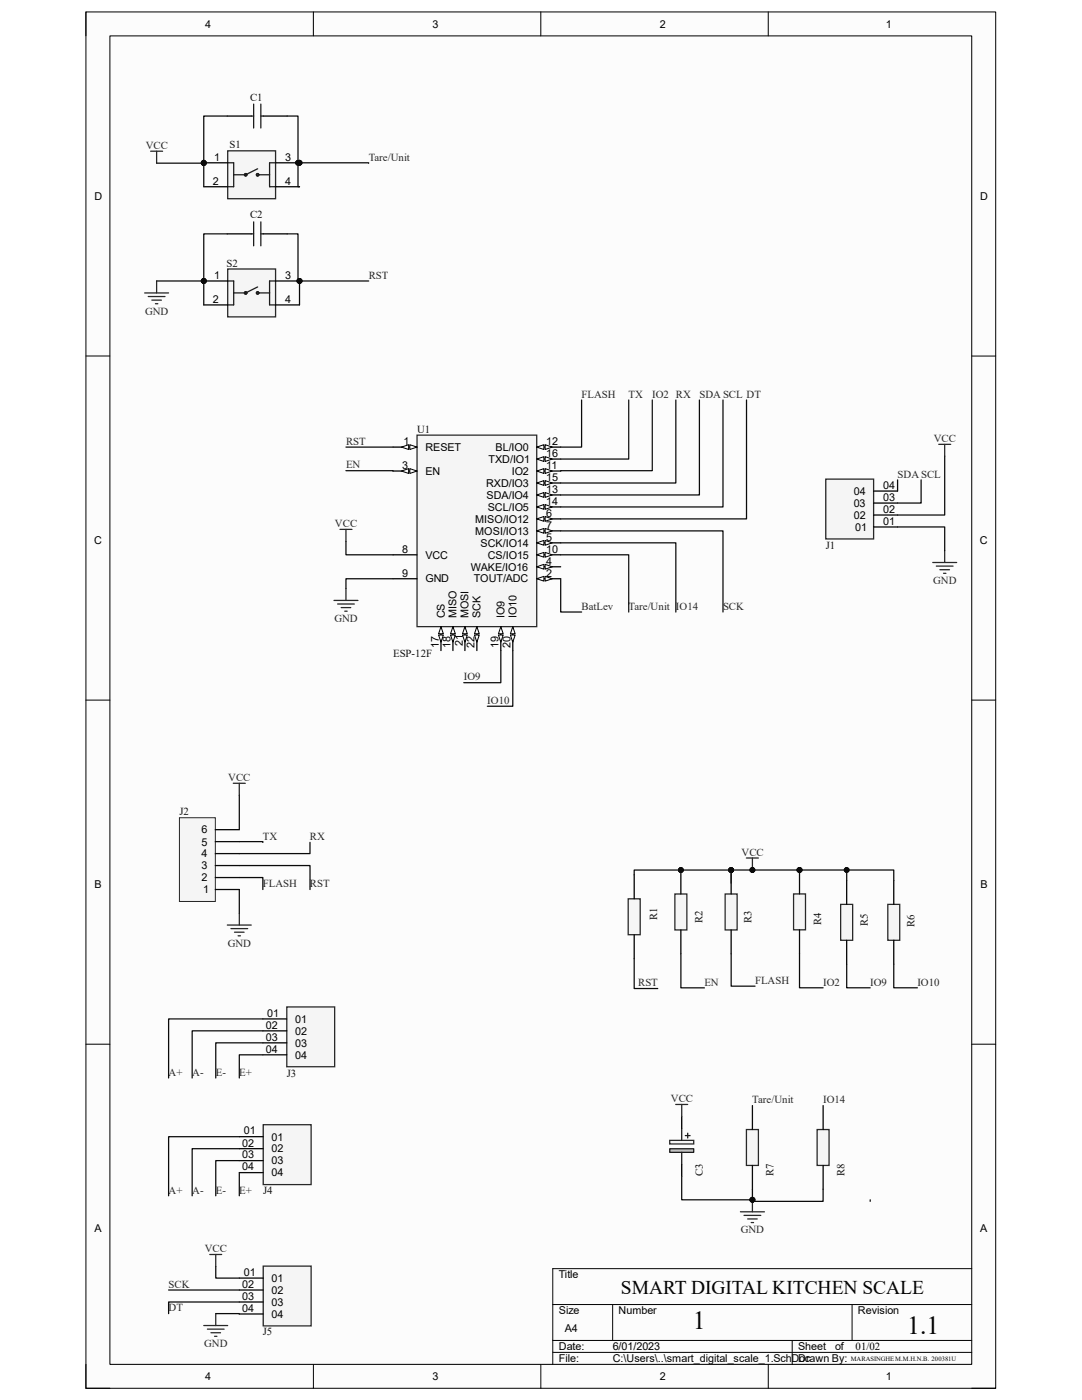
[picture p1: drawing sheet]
<svg xmlns="http://www.w3.org/2000/svg" width="216mm" height="279mm" viewBox="0 0 216 279" stroke-linecap="round" stroke-linejoin="round" font-family="sans-serif">
<path d="M17.1 2.4h181.6v274.7h-181.6z" fill-rule="evenodd" fill="#fcfcfc"/>
<path d="M17.1 2.4h181.6v274.7h-181.6z" fill="none" stroke="#000" stroke-width=".2"/>
<path d="M21.9 7.2h172v265.1h-172z" fill-rule="evenodd" fill="#fcfcfc"/>
<g fill="none" stroke="#000" stroke-width=".2">
<path d="M17.1 2.4v4.8M21.9 7.2h172v265.1h-172zM62.5 2.4v4.8M107.9 2.4v4.8M153.3 2.4v4.8M17.1 71.1h4.8M193.9 71.1h4.8M17.1 139.7h4.8M193.9 139.7h4.8M17.1 208.4h4.8M193.9 208.4h4.8M193.9 253.2h-83.6v19.1"/>
<path d="M17.1 272.3v4.8h4.8M62.5 272.3v4.8M107.9 272.3v4.8M110.3 260.3h83.6M110.3 267.5h83.6M110.3 269.9h83.6M122.2 260.3v7.2M153.3 272.3v4.8M158.1 267.5v4.8M170 260.3v7.2M193.9 277.1h4.8"/>
</g>
<path d="M83.2 86.8h23.9v38.3h-23.9z" fill-rule="evenodd" fill="#f5f5f5"/>
<path d="M83.2 86.8h23.9v38.3h-23.9z" fill="none" stroke="#262626" stroke-width=".25"/>
<path d="M78.4 89.2h4.8" fill="none" stroke="#000" stroke-width=".25"/>
<path d="M81.8 88.8l1.4 .4-1.4 .5z" fill="#fbfbfb"/>
<path d="M81.8 88.8l1.4 .4-1.4 .5z" fill="none" stroke="#000" stroke-width=".2"/>
<path d="M80.1 89.2l1.4-.4v.9z" fill="#fbfbfb"/>
<path d="M80.1 89.2l1.4-.4v.9z" fill="none" stroke="#000" stroke-width=".2"/>
<path d="M78.4 94h4.8" fill="none" stroke="#000" stroke-width=".25"/>
<path d="M81.8 93.5l1.4 .5-1.4 .5z" fill="#fbfbfb"/>
<path d="M81.8 93.5l1.4 .5-1.4 .5z" fill="none" stroke="#000" stroke-width=".2"/>
<path d="M80.1 94l1.4-.5v1z" fill="#fbfbfb"/>
<path d="M80.1 94l1.4-.5v1z" fill="none" stroke="#000" stroke-width=".2"/>
<path d="M78.4 110.7h4.8M78.4 115.5h4.8M88 125.1v4.7" fill="none" stroke="#000" stroke-width=".25"/>
<path d="M88 125.1l.5 1.4h-1z" fill="#fbfbfb"/>
<path d="M88 125.1l.5 1.4h-1z" fill="none" stroke="#000" stroke-width=".2"/>
<path d="M87.5 126.7h1l-.5 1.5z" fill="#fbfbfb"/>
<path d="M87.5 126.7h1l-.5 1.5z" fill="none" stroke="#000" stroke-width=".2"/>
<path d="M90.4 125.1v4.7" fill="none" stroke="#000" stroke-width=".25"/>
<path d="M90.4 125.1l.5 1.4h-1z" fill="#fbfbfb"/>
<path d="M90.4 125.1l.5 1.4h-1z" fill="none" stroke="#000" stroke-width=".2"/>
<path d="M89.9 126.7h1l-.5 1.5z" fill="#fbfbfb"/>
<path d="M89.9 126.7h1l-.5 1.5z" fill="none" stroke="#000" stroke-width=".2"/>
<path d="M92.8 125.1v4.7" fill="none" stroke="#000" stroke-width=".25"/>
<path d="M92.8 125.1l.4 1.4h-.9z" fill="#fbfbfb"/>
<path d="M92.8 125.1l.4 1.4h-.9z" fill="none" stroke="#000" stroke-width=".2"/>
<path d="M92.3 126.7h.9l-.4 1.5z" fill="#fbfbfb"/>
<path d="M92.3 126.7h.9l-.4 1.5z" fill="none" stroke="#000" stroke-width=".2"/>
<path d="M107.1 89.2h4.8" fill="none" stroke="#000" stroke-width=".25"/>
<path d="M107.1 89.2l1.4-.4v.9z" fill="#fbfbfb"/>
<path d="M107.1 89.2l1.4-.4v.9z" fill="none" stroke="#000" stroke-width=".2"/>
<path d="M108.8 88.8l1.4 .4-1.4 .5z" fill="#fbfbfb"/>
<path d="M108.8 88.8l1.4 .4-1.4 .5z" fill="none" stroke="#000" stroke-width=".2"/>
<path d="M107.1 91.6h4.8" fill="none" stroke="#000" stroke-width=".25"/>
<path d="M107.1 91.6l1.4-.5v1z" fill="#fbfbfb"/>
<path d="M107.1 91.6l1.4-.5v1z" fill="none" stroke="#000" stroke-width=".2"/>
<path d="M108.8 91.1l1.4 .5-1.4 .5z" fill="#fbfbfb"/>
<path d="M108.8 91.1l1.4 .5-1.4 .5z" fill="none" stroke="#000" stroke-width=".2"/>
<path d="M107.1 94h4.8" fill="none" stroke="#000" stroke-width=".25"/>
<path d="M107.1 94l1.4-.5v1z" fill="#fbfbfb"/>
<path d="M107.1 94l1.4-.5v1z" fill="none" stroke="#000" stroke-width=".2"/>
<path d="M108.8 93.5l1.4 .5-1.4 .5z" fill="#fbfbfb"/>
<path d="M108.8 93.5l1.4 .5-1.4 .5z" fill="none" stroke="#000" stroke-width=".2"/>
<path d="M107.1 96.4h4.8" fill="none" stroke="#000" stroke-width=".25"/>
<path d="M107.1 96.4l1.4-.5v1z" fill="#fbfbfb"/>
<path d="M107.1 96.4l1.4-.5v1z" fill="none" stroke="#000" stroke-width=".2"/>
<path d="M108.8 95.9l1.4 .5-1.4 .5z" fill="#fbfbfb"/>
<path d="M108.8 95.9l1.4 .5-1.4 .5z" fill="none" stroke="#000" stroke-width=".2"/>
<path d="M107.1 98.8h4.8" fill="none" stroke="#000" stroke-width=".25"/>
<path d="M107.1 98.8l1.4-.5v1z" fill="#fbfbfb"/>
<path d="M107.1 98.8l1.4-.5v1z" fill="none" stroke="#000" stroke-width=".2"/>
<path d="M108.8 98.3l1.4 .5-1.4 .5z" fill="#fbfbfb"/>
<path d="M108.8 98.3l1.4 .5-1.4 .5z" fill="none" stroke="#000" stroke-width=".2"/>
<path d="M107.1 101.2h4.8" fill="none" stroke="#000" stroke-width=".25"/>
<path d="M107.1 101.2l1.4-.5v.9z" fill="#fbfbfb"/>
<path d="M107.1 101.2l1.4-.5v.9z" fill="none" stroke="#000" stroke-width=".2"/>
<path d="M108.8 100.7l1.4 .5-1.4 .4z" fill="#fbfbfb"/>
<path d="M108.8 100.7l1.4 .5-1.4 .4z" fill="none" stroke="#000" stroke-width=".2"/>
<path d="M107.1 103.6h4.8" fill="none" stroke="#000" stroke-width=".25"/>
<path d="M107.1 103.6l1.4-.5v.9z" fill="#fbfbfb"/>
<path d="M107.1 103.6l1.4-.5v.9z" fill="none" stroke="#000" stroke-width=".2"/>
<path d="M108.8 103.1l1.4 .5-1.4 .4z" fill="#fbfbfb"/>
<path d="M108.8 103.1l1.4 .5-1.4 .4z" fill="none" stroke="#000" stroke-width=".2"/>
<path d="M107.1 105.9h4.8" fill="none" stroke="#000" stroke-width=".25"/>
<path d="M107.1 105.9l1.4-.4v.9z" fill="#fbfbfb"/>
<path d="M107.1 105.9l1.4-.4v.9z" fill="none" stroke="#000" stroke-width=".2"/>
<path d="M108.8 105.5l1.4 .4-1.4 .5z" fill="#fbfbfb"/>
<path d="M108.8 105.5l1.4 .4-1.4 .5z" fill="none" stroke="#000" stroke-width=".2"/>
<path d="M107.1 108.3h4.8" fill="none" stroke="#000" stroke-width=".25"/>
<path d="M107.1 108.3l1.4-.4v.9z" fill="#fbfbfb"/>
<path d="M107.1 108.3l1.4-.4v.9z" fill="none" stroke="#000" stroke-width=".2"/>
<path d="M108.8 107.9l1.4 .4-1.4 .5z" fill="#fbfbfb"/>
<path d="M108.8 107.9l1.4 .4-1.4 .5z" fill="none" stroke="#000" stroke-width=".2"/>
<path d="M107.1 110.7h4.8" fill="none" stroke="#000" stroke-width=".25"/>
<path d="M107.1 110.7l1.4-.5v1z" fill="#fbfbfb"/>
<path d="M107.1 110.7l1.4-.5v1z" fill="none" stroke="#000" stroke-width=".2"/>
<path d="M108.8 110.2l1.4 .5-1.4 .5z" fill="#fbfbfb"/>
<path d="M108.8 110.2l1.4 .5-1.4 .5z" fill="none" stroke="#000" stroke-width=".2"/>
<path d="M107.1 113.1h4.8" fill="none" stroke="#000" stroke-width=".25"/>
<path d="M107.1 113.1l1.4-.5v1z" fill="#fbfbfb"/>
<path d="M107.1 113.1l1.4-.5v1z" fill="none" stroke="#000" stroke-width=".2"/>
<path d="M108.8 112.6l1.4 .5-1.4 .5z" fill="#fbfbfb"/>
<path d="M108.8 112.6l1.4 .5-1.4 .5z" fill="none" stroke="#000" stroke-width=".2"/>
<path d="M107.1 115.5h4.8" fill="none" stroke="#000" stroke-width=".25"/>
<path d="M107.1 115.5l1.4-.5v1z" fill="#fbfbfb"/>
<path d="M107.1 115.5l1.4-.5v1z" fill="none" stroke="#000" stroke-width=".2"/>
<path d="M108.8 115l1.4 .5-1.4 .5z" fill="#fbfbfb"/>
<path d="M108.8 115l1.4 .5-1.4 .5z" fill="none" stroke="#000" stroke-width=".2"/>
<path d="M99.9 125.1v4.7" fill="none" stroke="#000" stroke-width=".25"/>
<path d="M99.9 125.1l.5 1.4h-.9z" fill="#fbfbfb"/>
<path d="M99.9 125.1l.5 1.4h-.9z" fill="none" stroke="#000" stroke-width=".2"/>
<path d="M99.5 126.7h.9l-.5 1.5z" fill="#fbfbfb"/>
<path d="M99.5 126.7h.9l-.5 1.5z" fill="none" stroke="#000" stroke-width=".2"/>
<path d="M102.3 125.1v4.7" fill="none" stroke="#000" stroke-width=".25"/>
<path d="M102.3 125.1l.5 1.4h-1z" fill="#fbfbfb"/>
<path d="M102.3 125.1l.5 1.4h-1z" fill="none" stroke="#000" stroke-width=".2"/>
<path d="M101.8 126.7h1l-.5 1.5z" fill="#fbfbfb"/>
<path d="M101.8 126.7h1l-.5 1.5z" fill="none" stroke="#000" stroke-width=".2"/>
<path d="M95.2 125.1v4.7" fill="none" stroke="#000" stroke-width=".25"/>
<path d="M95.2 125.1l.4 1.4h-.9z" fill="#fbfbfb"/>
<path d="M95.2 125.1l.4 1.4h-.9z" fill="none" stroke="#000" stroke-width=".2"/>
<path d="M94.7 126.7h.9l-.4 1.5z" fill="#fbfbfb"/>
<path d="M94.7 126.7h.9l-.4 1.5z" fill="none" stroke="#000" stroke-width=".2"/>
<path d="M148.9 171.2h2.4M150.1 171.2v2.4" fill="none" stroke="#262626" stroke-width=".25"/>
<circle cx="150.1" cy="173.6" r=".48" fill="#0e0e0e"/>
<circle cx="150.1" cy="173.6" r=".48" fill="none" stroke="#0e0e0e" stroke-width=".2"/>
<path d="M133.6 227.6h4.8v.7h-4.8z" fill-rule="evenodd" fill="#f5f5f5"/>
<path d="M133.6 227.6h4.8v.7h-4.8z" fill="none" stroke="#262626" stroke-width=".25"/>
<path d="M133.6 229.3h4.8v.7h-4.8z" fill-rule="evenodd" fill="#c0c0c0"/>
<path d="M133.6 229.3h4.8v.7h-4.8zM136 225.2v2.4M136 230v2.4M136.7 226.6h1M137.2 226.2v.9" fill="none" stroke="#1c1c1c" stroke-width=".25"/>
<path d="M136 222.8v2.4M136 232.4v2.3" fill="none" stroke="#000" stroke-width=".25"/>
<path d="M150.1 239.4v2.4M147.7 241.8h4.8M148.5 242.6h3.3M149.2 243.3h1.9M149.9 244h.5" fill="none" stroke="#262626" stroke-width=".25"/>
<circle cx="150.1" cy="239.4" r=".48" fill="#0e0e0e"/>
<circle cx="150.1" cy="239.4" r=".48" fill="none" stroke="#0e0e0e" stroke-width=".2"/>
<g fill="none" stroke="#262626" stroke-width=".25">
<path d="M30.1 30.2h2.3M31.3 30.2v2.4M66.6 119.8h4.8M69 117.4v2.4M67.4 120.5h3.3M68.1 121.3h1.9M68.8 122h.5M41.9 250.4h2.3M43.1 250.4v2.4M40.7 264.5h4.7M41.4 265.3h3.3M42.1 266h1.9"/>
<path d="M42.8 266.7h.5M43.1 262.2v2.3"/>
</g>
<path d="M52.5 252.7h9.6v11.9h-9.6z" fill-rule="evenodd" fill="#f5f5f5"/>
<path d="M52.5 252.7h9.6v11.9h-9.6z" fill="none" stroke="#262626" stroke-width=".25"/>
<path d="M47.8 255.1h4.7M47.8 257.5h4.7M47.8 259.8h4.7M47.8 262.2h4.7" fill="none" stroke="#000" stroke-width=".25"/>
<path d="M57.2 201h9.6v11.9h-9.6z" fill-rule="evenodd" fill="#f5f5f5"/>
<path d="M57.2 201h9.6v11.9h-9.6z" fill="none" stroke="#262626" stroke-width=".25"/>
<path d="M52.5 203.3h4.7M52.5 205.7h4.7M52.5 208.1h4.7M52.5 210.5h4.7" fill="none" stroke="#000" stroke-width=".25"/>
<path d="M35.8 163.2h7.2v16.7h-7.2z" fill-rule="evenodd" fill="#f5f5f5"/>
<path d="M35.8 163.2h7.2v16.7h-7.2z" fill="none" stroke="#262626" stroke-width=".2"/>
<path d="M43 177.5h4.8M43 175.1h4.8M43 172.7h4.7M43 170.4h4.7M43 168h4.7M43 165.6h4.7" fill="none" stroke="#000" stroke-width=".25"/>
<path d="M46.6 156.3h2.3M47.7 156.3v2.4M45.4 184.6h4.7M46.1 185.3h3.3M46.8 186h1.9M47.5 186.8h.5M47.8 182.2v2.4" fill="none" stroke="#262626" stroke-width=".25"/>
<circle cx="40.7" cy="56.1" r=".48" fill="#0e0e0e"/>
<circle cx="40.7" cy="56.1" r=".48" fill="none" stroke="#0e0e0e" stroke-width=".2"/>
<circle cx="59.8" cy="56.1" r=".48" fill="#0e0e0e"/>
<circle cx="59.8" cy="56.1" r=".48" fill="none" stroke="#0e0e0e" stroke-width=".2"/>
<path d="M45.4 53.7h9.6v9.5h-9.6z" fill-rule="evenodd" fill="#f5f5f5"/>
<path d="M45.4 53.7h9.6v9.5h-9.6z" fill="none" stroke="#262626" stroke-width=".25"/>
<g fill="none" stroke="#1c1c1c" stroke-width=".25">
<path d="M45.4 56.1h1.2v4.8h-1.2M51.4 57.3l-2.4 1.2h-2.4M51.4 58.5h2.4M55 56.1h-1.2v4.8h1.2"/>
<circle cx="49" cy="58.5" r=".24"/>
<circle cx="51.4" cy="58.5" r=".24"/>
</g>
<path d="M40.7 56.1h4.7" fill="none" stroke="#000" stroke-width=".25"/>
<circle cx="40.7" cy="56.1" r=".48" fill="#0e0e0e"/>
<circle cx="40.7" cy="56.1" r=".48" fill="none" stroke="#0e0e0e" stroke-width=".2"/>
<path d="M55 56.1h4.8M40.7 60.9h4.7" fill="none" stroke="#000" stroke-width=".25"/>
<circle cx="59.8" cy="56.1" r=".48" fill="#0e0e0e"/>
<circle cx="59.8" cy="56.1" r=".48" fill="none" stroke="#0e0e0e" stroke-width=".2"/>
<path d="M55 60.9h4.8" fill="none" stroke="#000" stroke-width=".25"/>
<circle cx="40.7" cy="32.5" r=".48" fill="#0e0e0e"/>
<circle cx="40.7" cy="32.5" r=".48" fill="none" stroke="#0e0e0e" stroke-width=".2"/>
<circle cx="59.8" cy="32.5" r=".48" fill="#0e0e0e"/>
<circle cx="59.8" cy="32.5" r=".48" fill="none" stroke="#0e0e0e" stroke-width=".2"/>
<path d="M45.4 30.1h9.6v9.6h-9.6z" fill-rule="evenodd" fill="#f5f5f5"/>
<path d="M45.4 30.1h9.6v9.6h-9.6z" fill="none" stroke="#262626" stroke-width=".25"/>
<g fill="none" stroke="#1c1c1c" stroke-width=".25">
<path d="M45.4 32.5h1.2v4.8h-1.2M51.4 33.7l-2.4 1.2h-2.4M51.4 34.9h2.4M55 32.5h-1.2v4.8h1.2"/>
<circle cx="49" cy="34.9" r=".24"/>
<circle cx="51.4" cy="34.9" r=".24"/>
</g>
<path d="M40.7 32.5h4.7" fill="none" stroke="#000" stroke-width=".25"/>
<circle cx="40.7" cy="32.5" r=".48" fill="#0e0e0e"/>
<circle cx="40.7" cy="32.5" r=".48" fill="none" stroke="#0e0e0e" stroke-width=".2"/>
<path d="M40.7 37.3h4.7M55 32.5h4.8" fill="none" stroke="#000" stroke-width=".25"/>
<circle cx="59.8" cy="32.5" r=".48" fill="#0e0e0e"/>
<circle cx="59.8" cy="32.5" r=".48" fill="none" stroke="#0e0e0e" stroke-width=".2"/>
<path d="M45.4 23.2h4.7M52.5 23.2h4.8M55 37.3h4.8M45.4 46.7h4.7M52.5 46.7h4.8" fill="none" stroke="#000" stroke-width=".25"/>
<path d="M50.1 23.2h.5M50.6 20.8v4.8M52 20.8v4.8M52 23.2h.5M50.1 46.7h.5M50.6 44.3v4.8M52 44.3v4.8M52 46.7h.5" fill="none" stroke="#1c1c1c" stroke-width=".25"/>
<path d="M28.9 58.5h4.7M29.6 59.2h3.3M30.3 59.9h1.9M31.3 56.1v2.4M31 60.6h.5" fill="none" stroke="#262626" stroke-width=".25"/>
<path d="M125.3 179.4h2.4v7.1h-2.4z" fill-rule="evenodd" fill="#f5f5f5"/>
<path d="M125.3 179.4h2.4v7.1h-2.4z" fill="none" stroke="#262626" stroke-width=".25"/>
<path d="M126.5 174.6v4.8M126.5 186.5v4.8" fill="none" stroke="#000" stroke-width=".25"/>
<circle cx="135.9" cy="173.6" r=".48" fill="#0e0e0e"/>
<circle cx="135.9" cy="173.6" r=".48" fill="none" stroke="#0e0e0e" stroke-width=".2"/>
<path d="M134.7 178.4h2.4v7.2h-2.4z" fill-rule="evenodd" fill="#f5f5f5"/>
<path d="M134.7 178.4h2.4v7.2h-2.4z" fill="none" stroke="#262626" stroke-width=".25"/>
<path d="M135.9 173.6v4.8" fill="none" stroke="#000" stroke-width=".25"/>
<circle cx="135.9" cy="173.6" r=".48" fill="#0e0e0e"/>
<circle cx="135.9" cy="173.6" r=".48" fill="none" stroke="#0e0e0e" stroke-width=".2"/>
<path d="M135.9 185.6v4.8" fill="none" stroke="#000" stroke-width=".25"/>
<path d="M177.2 180.5h2.3v7.2h-2.3z" fill-rule="evenodd" fill="#f5f5f5"/>
<path d="M177.2 180.5h2.3v7.2h-2.3z" fill="none" stroke="#262626" stroke-width=".25"/>
<path d="M178.3 175.7v4.8M178.3 187.7v4.7" fill="none" stroke="#000" stroke-width=".25"/>
<path d="M148.9 225.4h2.4v7.2h-2.4z" fill-rule="evenodd" fill="#f5f5f5"/>
<path d="M148.9 225.4h2.4v7.2h-2.4z" fill="none" stroke="#262626" stroke-width=".25"/>
<path d="M150.1 220.6v4.8M150.1 232.6v4.8" fill="none" stroke="#000" stroke-width=".25"/>
<path d="M167.7 180.5h2.4v7.2h-2.4z" fill-rule="evenodd" fill="#f5f5f5"/>
<path d="M167.7 180.5h2.4v7.2h-2.4z" fill="none" stroke="#262626" stroke-width=".25"/>
<path d="M168.9 175.7v4.8M168.9 187.7v4.7" fill="none" stroke="#000" stroke-width=".25"/>
<circle cx="145.9" cy="173.6" r=".48" fill="#0e0e0e"/>
<circle cx="145.9" cy="173.6" r=".48" fill="none" stroke="#0e0e0e" stroke-width=".2"/>
<path d="M144.7 178.4h2.4v7.2h-2.4z" fill-rule="evenodd" fill="#f5f5f5"/>
<path d="M144.7 178.4h2.4v7.2h-2.4z" fill="none" stroke="#262626" stroke-width=".25"/>
<path d="M145.9 173.6v4.8M145.9 185.6v4.8" fill="none" stroke="#000" stroke-width=".25"/>
<circle cx="145.9" cy="173.6" r=".48" fill="#0e0e0e"/>
<circle cx="145.9" cy="173.6" r=".48" fill="none" stroke="#0e0e0e" stroke-width=".2"/>
<circle cx="159.5" cy="173.6" r=".48" fill="#0e0e0e"/>
<circle cx="159.5" cy="173.6" r=".48" fill="none" stroke="#0e0e0e" stroke-width=".2"/>
<path d="M158.3 178.4h2.4v7.2h-2.4z" fill-rule="evenodd" fill="#f5f5f5"/>
<path d="M158.3 178.4h2.4v7.2h-2.4z" fill="none" stroke="#262626" stroke-width=".25"/>
<path d="M159.5 173.6v4.8" fill="none" stroke="#000" stroke-width=".25"/>
<circle cx="159.5" cy="173.6" r=".48" fill="#0e0e0e"/>
<circle cx="159.5" cy="173.6" r=".48" fill="none" stroke="#0e0e0e" stroke-width=".2"/>
<path d="M159.5 185.6v4.7" fill="none" stroke="#000" stroke-width=".25"/>
<path d="M163 225.4h2.4v7.2h-2.4z" fill-rule="evenodd" fill="#f5f5f5"/>
<path d="M163 225.4h2.4v7.2h-2.4z" fill="none" stroke="#262626" stroke-width=".25"/>
<path d="M164.2 220.6v4.8M164.2 232.6v4.8" fill="none" stroke="#000" stroke-width=".25"/>
<path d="M52.5 224.5h9.6v11.9h-9.6z" fill-rule="evenodd" fill="#f5f5f5"/>
<path d="M52.5 224.5h9.6v11.9h-9.6z" fill="none" stroke="#262626" stroke-width=".25"/>
<path d="M47.8 226.9h4.7M47.8 229.2h4.7M47.8 231.6h4.7M47.8 234h4.7" fill="none" stroke="#000" stroke-width=".25"/>
<path d="M164.8 95.6h9.5v12h-9.5z" fill-rule="evenodd" fill="#f5f5f5"/>
<path d="M164.8 95.6h9.5v12h-9.5zM187.3 88.7h2.4M188.5 88.7v2.4M67.8 105.6h2.4M69 105.6v2.4M186.1 112.3h4.8M186.8 113h3.4M187.5 113.7h2M188.3 114.4h.4M188.5 109.9v2.4M134.8 220.4h2.4M136 220.4v2.4" fill="none" stroke="#262626" stroke-width=".25"/>
<path d="M174.3 98h4.8M174.3 105.2h4.8M174.3 102.8h4.8M174.3 100.4h4.8" fill="none" stroke="#000" stroke-width=".25"/>
<g fill="none" stroke="#0e0e0e" stroke-width=".25">
<path d="M40.7 56.1v4.8M125.5 79.8v11.8h-13.6M134.9 79.8v16.6h-23M139.6 79.8v19h-27.7M144.3 79.8v21.4h-32.4M149 79.8v23.8h-37.1M78.4 115.5h-9.4v1.9M111.9 105.9h32.4v16.2M111.9 115.5v6.6h4.2M47.7 158.7v6.9M47.7 168h4.8v.1M47.8 175.1h4.7v2.4"/>
<path d="M47.8 177.5v4.7M61.9 168.1v2.3h-14.2M52.5 210.5h-4.7v4.6M52.5 208.1h-9.4v7M52.5 205.7h-14.2v9.4M52.5 203.3h-18.9v11.8M173.6 239.4v.4M33.6 257.5h14.2"/>
</g>
<circle cx="40.7" cy="56.1" r=".48" fill="#0e0e0e"/>
<circle cx="40.7" cy="56.1" r=".48" fill="none" stroke="#0e0e0e" stroke-width=".2"/>
<path d="M31.3 32.6h9.4v4.7" fill="none" stroke="#0e0e0e" stroke-width=".25"/>
<circle cx="40.7" cy="32.6" r=".48" fill="#0e0e0e"/>
<circle cx="40.7" cy="32.6" r=".48" fill="none" stroke="#0e0e0e" stroke-width=".2"/>
<path d="M45.4 46.7h-4.7v9.4" fill="none" stroke="#0e0e0e" stroke-width=".25"/>
<circle cx="40.7" cy="56.1" r=".48" fill="#0e0e0e"/>
<circle cx="40.7" cy="56.1" r=".48" fill="none" stroke="#0e0e0e" stroke-width=".2"/>
<path d="M59.5 32.5l14.1 .1" fill="none" stroke="#0e0e0e" stroke-width=".25"/>
<circle cx="59.5" cy="32.5" r=".48" fill="#0e0e0e"/>
<circle cx="59.5" cy="32.5" r=".48" fill="none" stroke="#0e0e0e" stroke-width=".2"/>
<circle cx="59.8" cy="32.5" r=".48" fill="#0e0e0e"/>
<circle cx="59.8" cy="32.5" r=".48" fill="none" stroke="#0e0e0e" stroke-width=".2"/>
<path d="M59.8 56.1v4.8" fill="none" stroke="#0e0e0e" stroke-width=".25"/>
<circle cx="59.8" cy="56.1" r=".48" fill="#0e0e0e"/>
<circle cx="59.8" cy="56.1" r=".48" fill="none" stroke="#0e0e0e" stroke-width=".2"/>
<path d="M45.4 23.2h-4.7v9.4" fill="none" stroke="#0e0e0e" stroke-width=".25"/>
<circle cx="40.7" cy="32.5" r=".48" fill="#0e0e0e"/>
<circle cx="40.7" cy="32.5" r=".48" fill="none" stroke="#0e0e0e" stroke-width=".2"/>
<circle cx="40.7" cy="32.6" r=".48" fill="#0e0e0e"/>
<circle cx="40.7" cy="32.6" r=".48" fill="none" stroke="#0e0e0e" stroke-width=".2"/>
<path d="M31.3 56.1h9.4" fill="none" stroke="#0e0e0e" stroke-width=".25"/>
<circle cx="40.7" cy="56.1" r=".48" fill="#0e0e0e"/>
<circle cx="40.7" cy="56.1" r=".48" fill="none" stroke="#0e0e0e" stroke-width=".2"/>
<path d="M47.8 172.7h14.1v4.8M145.9 173.6v2.7" fill="none" stroke="#0e0e0e" stroke-width=".25"/>
<circle cx="145.9" cy="173.6" r=".48" fill="#0e0e0e"/>
<circle cx="145.9" cy="173.6" r=".48" fill="none" stroke="#0e0e0e" stroke-width=".2"/>
<path d="M150.1 237.4v2" fill="none" stroke="#0e0e0e" stroke-width=".25"/>
<circle cx="150.1" cy="239.4" r=".48" fill="#0e0e0e"/>
<circle cx="150.1" cy="239.4" r=".48" fill="none" stroke="#0e0e0e" stroke-width=".2"/>
<g fill="none" stroke="#0e0e0e" stroke-width=".25">
<path d="M69 93.9l9.4 .1M69 89.2h9.4M179.1 95.8v2.2M183.8 95.8v4.6h-4.7M188.5 91.1v11.7h-9.4M69 108v2.7h9.4M179.1 105.2h9.4v4.7M99.9 129.8v6.4h-7.4M102.3 129.8v11.1h-5.1M168.9 175.7v-2.1h9.4v2.1M126.5 191.3v6h4.7M47.8 226.9h-14.2v11.7"/>
<path d="M47.8 231.6h-4.7v7M47.8 229.2h-9.5v9.4M47.8 234v4.6M43.1 252.8v2.3h4.7M47.8 259.8h-14.2v2.4M43.1 262.2h4.7"/>
</g>
<circle cx="168.9" cy="173.6" r=".48" fill="#0e0e0e"/>
<circle cx="168.9" cy="173.6" r=".48" fill="none" stroke="#0e0e0e" stroke-width=".2"/>
<path d="M111.9 108.3h23v13.8M168.9 192.4v4.7h4.7M178.3 192.4v4.7h4.7M136 234.7v4.7h14.1" fill="none" stroke="#0e0e0e" stroke-width=".25"/>
<circle cx="150.1" cy="239.4" r=".48" fill="#0e0e0e"/>
<circle cx="150.1" cy="239.4" r=".48" fill="none" stroke="#0e0e0e" stroke-width=".2"/>
<path d="M164.2 237.4v2.4h-14.1v-.4" fill="none" stroke="#0e0e0e" stroke-width=".25"/>
<circle cx="150.1" cy="239.4" r=".48" fill="#0e0e0e"/>
<circle cx="150.1" cy="239.4" r=".48" fill="none" stroke="#0e0e0e" stroke-width=".2"/>
<path d="M116.1 79.8v9.4h-4.2M150.1 173.6h9.4M135.9 190.4v6.7h4.7M159.5 190.3v6.8h4.7" fill="none" stroke="#0e0e0e" stroke-width=".25"/>
<circle cx="159.5" cy="173.6" r=".48" fill="#0e0e0e"/>
<circle cx="159.5" cy="173.6" r=".48" fill="none" stroke="#0e0e0e" stroke-width=".2"/>
<circle cx="150.1" cy="173.6" r=".48" fill="#0e0e0e"/>
<circle cx="150.1" cy="173.6" r=".48" fill="none" stroke="#0e0e0e" stroke-width=".2"/>
<path d="M159.5 173.6h9.4" fill="none" stroke="#0e0e0e" stroke-width=".25"/>
<circle cx="168.9" cy="173.6" r=".48" fill="#0e0e0e"/>
<circle cx="168.9" cy="173.6" r=".48" fill="none" stroke="#0e0e0e" stroke-width=".2"/>
<circle cx="159.5" cy="173.6" r=".48" fill="#0e0e0e"/>
<circle cx="159.5" cy="173.6" r=".48" fill="none" stroke="#0e0e0e" stroke-width=".2"/>
<path d="M57.3 46.7h2.2v9.4h14.1M130.2 79.8v14.1l-18.3 .1M111.9 110.7h13.6v11.4" fill="none" stroke="#0e0e0e" stroke-width=".25"/>
<circle cx="59.8" cy="56.1" r=".48" fill="#0e0e0e"/>
<circle cx="59.8" cy="56.1" r=".48" fill="none" stroke="#0e0e0e" stroke-width=".2"/>
<path d="M57.3 23.2h2.2v14.1h.3" fill="none" stroke="#0e0e0e" stroke-width=".25"/>
<circle cx="59.5" cy="32.5" r=".48" fill="#0e0e0e"/>
<circle cx="59.5" cy="32.5" r=".48" fill="none" stroke="#0e0e0e" stroke-width=".2"/>
<path d="M150.1 173.6h-4.2M145.9 190.4v6.4h4.8" fill="none" stroke="#0e0e0e" stroke-width=".25"/>
<circle cx="145.9" cy="173.6" r=".48" fill="#0e0e0e"/>
<circle cx="145.9" cy="173.6" r=".48" fill="none" stroke="#0e0e0e" stroke-width=".2"/>
<circle cx="150.1" cy="173.6" r=".48" fill="#0e0e0e"/>
<circle cx="150.1" cy="173.6" r=".48" fill="none" stroke="#0e0e0e" stroke-width=".2"/>
<path d="M145.9 173.6h-19.4v1" fill="none" stroke="#0e0e0e" stroke-width=".25"/>
<circle cx="135.9" cy="173.6" r=".48" fill="#0e0e0e"/>
<circle cx="135.9" cy="173.6" r=".48" fill="none" stroke="#0e0e0e" stroke-width=".2"/>
<circle cx="145.9" cy="173.6" r=".48" fill="#0e0e0e"/>
<circle cx="145.9" cy="173.6" r=".48" fill="none" stroke="#0e0e0e" stroke-width=".2"/>
<g font-size="5.2">
<text x="138.3" y="265.2">1</text>
<text x="181" y="266.1">1.1</text>
</g>
<text font-size="3.9" x="123.9" y="258.3">SMART DIGITAL KITCHEN SCALE</text>
<g font-size="2.2">
<text x="40.9" y="5.5">4</text>
<text x="86.3" y="5.5">3</text>
<text x="131.7" y="5.5">2</text>
<text x="176.8" y="5.5">1</text>
<text x="42.7" y="32">1</text>
<text x="56.9" y="32">3</text>
<text x="18.8" y="39.9">D</text>
<text x="42.5" y="36.8">2</text>
<text x="56.9" y="36.8">4</text>
<text x="195.6" y="39.9">D</text>
<text x="42.7" y="55.6">1</text>
<text x="56.9" y="55.6">3</text>
<text x="42.5" y="60.4">2</text>
<text x="56.9" y="60.4">4</text>
<text x="80.5" y="88.8">1</text>
<text x="109" y="88.8">12</text>
<text x="80.2" y="93.6">3</text>
<text x="84.9" y="90">RESET</text>
<text x="84.9" y="94.8">EN</text>
<text x="97.5" y="92.4">TXD/IO1</text>
<text x="98.9" y="90">BL/IO0</text>
<text x="102.1" y="94.8">IO2</text>
<text x="109" y="91.2">16</text>
<text x="109" y="93.6">11</text>
<text x="109" y="96">15</text>
<text x="97" y="97.2">RXD/IO3</text>
<text x="97.1" y="99.5">SDA/IO4</text>
<text x="97.3" y="101.9">SCL/IO5</text>
<text x="109" y="98.3">13</text>
<text x="109" y="100.8">14</text>
<text x="170.3" y="101.1">03</text>
<text x="170.4" y="98.8">04</text>
<text x="176.2" y="99.9">03</text>
<text x="176.2" y="97.6">04</text>
<text x="94.8" y="104.3">MISO/IO12</text>
<text x="94.8" y="106.7">MOSI/IO13</text>
<text x="109" y="103.1">6</text>
<text x="109" y="105.5">7</text>
<text x="109" y="107.9">5</text>
<text x="170.4" y="103.5">02</text>
<text x="170.6" y="105.9">01</text>
<text x="176.2" y="104.7">01</text>
<text x="176.2" y="102.4">02</text>
<text x="18.8" y="108.5">C</text>
<text x="80.2" y="110.3">8</text>
<text x="84.9" y="111.5">VCC</text>
<text x="94" y="113.9">WAKE/IO16</text>
<text x="95.9" y="109.1">SCK/IO14</text>
<text x="97.3" y="111.5">CS/IO15</text>
<text x="109" y="110.3">10</text>
<text x="109" y="112.7">4</text>
<text x="195.5" y="108.5">C</text>
<text x="80.2" y="115.1">9</text>
<text x="84.9" y="116.2">GND</text>
<text x="94.6" y="116.2">TOUT/ADC</text>
<text x="109" y="115.1">2</text>
<text x="88.7" y="123.4" transform="rotate(-90 88.7 123.4)">CS</text>
<text x="91.1" y="123.4" transform="rotate(-90 91.1 123.4)">MISO</text>
<text x="93.5" y="123.4" transform="rotate(-90 93.5 123.4)">MOSI</text>
<text x="95.9" y="123.4" transform="rotate(-90 95.9 123.4)">SCK</text>
<text x="100.7" y="123.4" transform="rotate(-90 100.7 123.4)">IO9</text>
<text x="103" y="123.4" transform="rotate(-90 103 123.4)">IO10</text>
<text x="87.5" y="129.2" transform="rotate(-90 87.5 129.2)">17</text>
<text x="89.9" y="129.2" transform="rotate(-90 89.9 129.2)">18</text>
<text x="92.3" y="128.9" transform="rotate(-90 92.3 128.9)">21</text>
<text x="94.7" y="129.2" transform="rotate(-90 94.7 129.2)">22</text>
<text x="99.5" y="129.2" transform="rotate(-90 99.5 129.2)">19</text>
<text x="101.9" y="129.2" transform="rotate(-90 101.9 129.2)">20</text>
<text x="40.2" y="166.3">6</text>
<text x="40.2" y="168.7">5</text>
<text x="40.2" y="173.5">3</text>
<text x="40.2" y="171.1">4</text>
<text x="18.9" y="177.2">B</text>
<text x="40.2" y="175.9">2</text>
<text x="40.5" y="178.3">1</text>
<text x="195.6" y="177.2">B</text>
<text x="53.3" y="202.9">01</text>
<text x="53" y="205.3">02</text>
<text x="53" y="207.7">03</text>
<text x="58.9" y="204.1">01</text>
<text x="58.9" y="206.5">02</text>
<text x="58.9" y="208.9">03</text>
<text x="53" y="210.1">04</text>
<text x="58.9" y="211.3">04</text>
<text x="48.6" y="226.4">01</text>
<text x="54.2" y="227.6">01</text>
<text x="48.3" y="228.8">02</text>
<text x="48.3" y="231.2">03</text>
<text x="48.3" y="233.6">04</text>
<text x="54.2" y="230">02</text>
<text x="54.2" y="232.4">03</text>
<text x="54.2" y="234.8">04</text>
<text x="18.8" y="245.9">A</text>
<text x="195.6" y="245.9">A</text>
<text x="48.3" y="257">02</text>
<text x="48.6" y="254.6">01</text>
<text x="54.2" y="255.8">01</text>
<text x="111.5" y="255.1">Title</text>
<text x="48.3" y="259.4">03</text>
<text x="48.3" y="261.8">04</text>
<text x="54.2" y="258.2">02</text>
<text x="54.2" y="260.6">03</text>
<text x="54.2" y="263">04</text>
<text x="111.5" y="262.3">Size</text>
<text x="123.4" y="262.3">Number</text>
<text x="171.2" y="262.3">Revision</text>
<text x="111.5" y="269.5">Date:</text>
<text x="112.7" y="265.9">A4</text>
<text x="122.3" y="269.5">6/01/2023</text>
<text x="159.3" y="269.5">Sheet</text>
<text x="166.6" y="269.5">of</text>
<text x="170.7" y="269.5">01/02</text>
<text x="40.9" y="275.4">4</text>
<text x="86.3" y="275.4">3</text>
<text x="111.5" y="271.9">File:</text>
<text x="122.3" y="271.9">C:\Users\..\smart_digital_scale_1.SchDoc</text>
<text x="131.7" y="275.4">2</text>
<text x="159.3" y="271.9">Drawn By:</text>
<text x="176.8" y="275.4">1</text>
</g>
<g font-size="2.2" fill="#0e0e0e">
<text x="49.9" y="20.1">C1</text>
<text x="45.8" y="29.6">S1</text>
<text x="49.9" y="43.6">C2</text>
<text x="45.2" y="53.3">S2</text>
<text x="83.2" y="86.4">U1</text>
<text x="164.8" y="109.5">J1</text>
<text x="78.4" y="131.1">ESP-12F</text>
<text x="35.8" y="162.7">J2</text>
<text x="131.1" y="183.7" transform="rotate(-90 131.1 183.7)">R1</text>
<text x="140.2" y="184.1" transform="rotate(-90 140.2 184.1)">R2</text>
<text x="149.9" y="184.1" transform="rotate(-90 149.9 184.1)">R3</text>
<text x="163.8" y="184.6" transform="rotate(-90 163.8 184.6)">R4</text>
<text x="173.1" y="184.9" transform="rotate(-90 173.1 184.9)">R5</text>
<text x="182.5" y="185.1" transform="rotate(-90 182.5 185.1)">R6</text>
<text x="57.2" y="214.8">J3</text>
<text x="52.5" y="238.3">J4</text>
<text x="140.2" y="234.7" transform="rotate(-90 140.2 234.7)">C3</text>
<text x="154.3" y="234.7" transform="rotate(-90 154.3 234.7)">R7</text>
<text x="168.5" y="234.7" transform="rotate(-90 168.5 234.7)">R8</text>
<text x="52.5" y="266.4">J5</text>
</g>
<g font-size="2.2" fill="#262626">
<text x="29.1" y="29.7">VCC</text>
<text x="73.6" y="32.1">Tare/Unit</text>
<text x="73.6" y="55.6">RST</text>
<text x="29" y="62.8">GND</text>
<text x="116" y="79.4">FLASH</text>
<text x="125.4" y="79.4">TX</text>
<text x="130.1" y="79.4">IO2 RX</text>
<text x="139.6" y="79.4">SDA SCL DT</text>
<text x="69" y="88.8">RST</text>
<text x="186.3" y="88.2">VCC</text>
<text x="69" y="93.5">EN</text>
<text x="179.1" y="95.3">SDA SCL</text>
<text x="66.8" y="105.2">VCC</text>
<text x="186.2" y="116.6">GND</text>
<text x="66.7" y="124.2">GND</text>
<text x="116" y="121.7">BatLev</text>
<text x="125.4" y="121.7">Tare/Unit</text>
<text x="134.9" y="121.7">IO14</text>
<text x="144.3" y="121.7">SCK</text>
<text x="92.5" y="135.8">IO9</text>
<text x="97.2" y="140.5">IO10</text>
<text x="45.6" y="155.9">VCC</text>
<text x="52.5" y="167.7">TX</text>
<text x="61.8" y="167.7">RX</text>
<text x="148" y="170.8">VCC</text>
<text x="52.5" y="177.1">FLASH</text>
<text x="61.8" y="177.1">RST</text>
<text x="45.5" y="188.9">GND</text>
<text x="127.3" y="196.8">RST</text>
<text x="140.5" y="196.7">EN</text>
<text x="150.7" y="196.3">FLASH</text>
<text x="164.3" y="196.7">IO2</text>
<text x="173.7" y="196.7">IO9</text>
<text x="183" y="196.7">IO10</text>
<text x="33.7" y="214.7">A+</text>
<text x="38.4" y="214.7">A-</text>
<text x="43.1" y="214.7">E-</text>
<text x="47.7" y="214.7">E+</text>
<text x="133.9" y="220">VCC</text>
<text x="150.1" y="220.2">Tare/Unit</text>
<text x="164.3" y="220.2">IO14</text>
<text x="33.7" y="238.2">A+</text>
<text x="38.4" y="238.2">A-</text>
<text x="43.1" y="238.2">E-</text>
<text x="47.7" y="238.2">E+</text>
<text x="40.9" y="249.9">VCC</text>
<text x="147.8" y="246.2">GND</text>
<text x="33.7" y="257">SCK</text>
<text x="33.7" y="261.7">DT</text>
<text x="40.8" y="268.9">GND</text>
</g>
<text font-size="1.3" x="169.8" y="271.5">MARASINGHE M.M.H.N.B. 200381U</text>
</svg>
